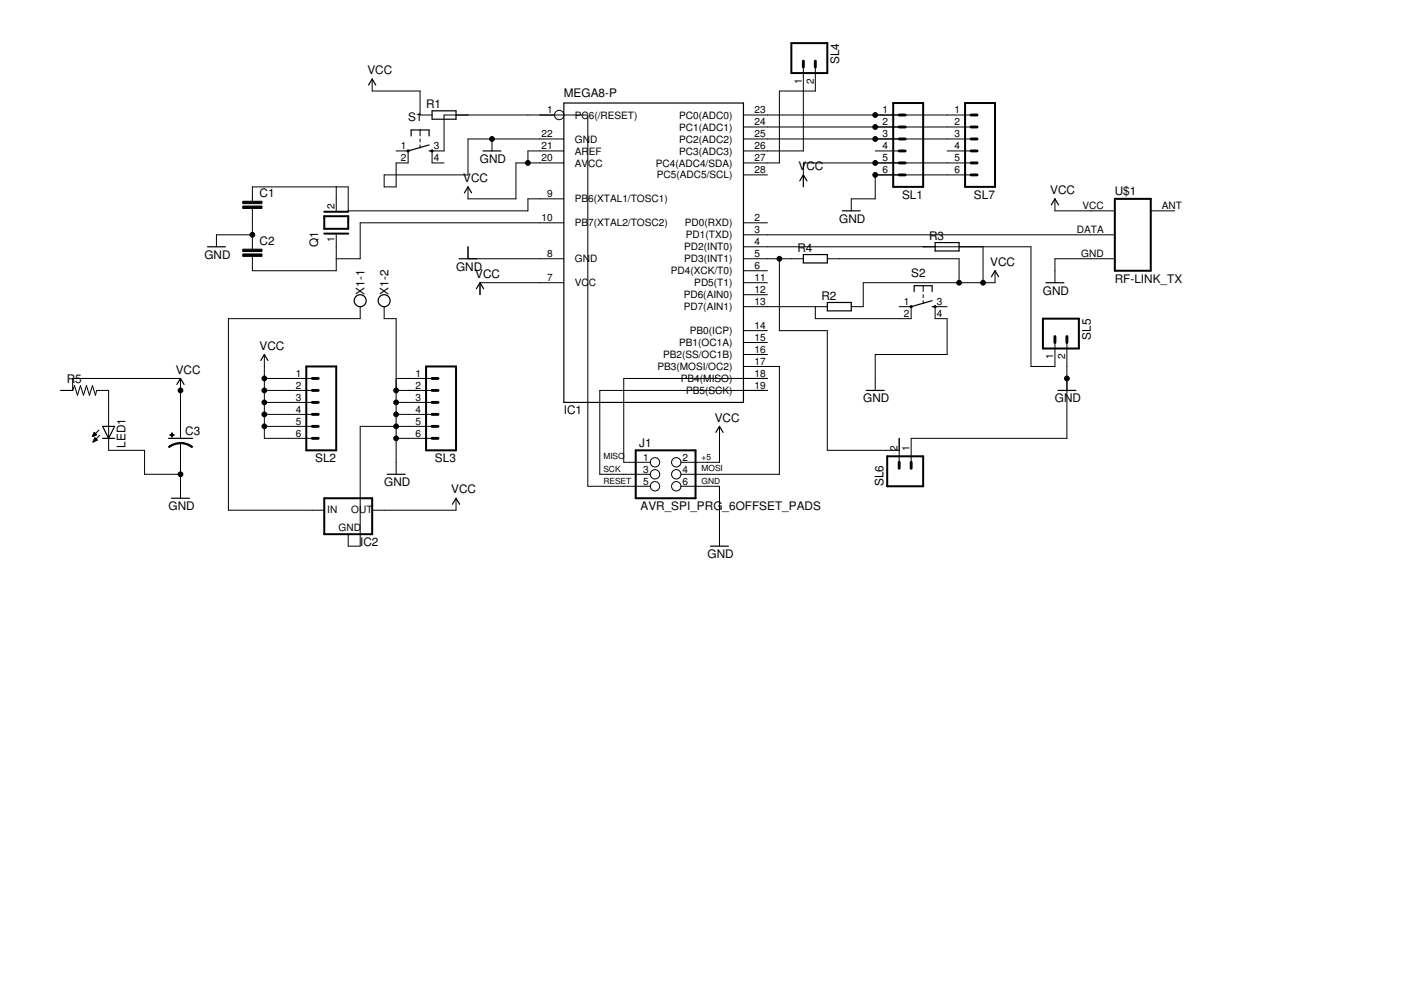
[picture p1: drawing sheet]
<svg xmlns="http://www.w3.org/2000/svg" width="297mm" height="210mm" viewBox="0 0 297 210" stroke-linecap="round" stroke-linejoin="round" font-family="sans-serif">
<g fill="#000" stroke="#000" stroke-width=".25">
<path d="M78.9 16.8l-.8 1.2zM78.9 16.8l.8 1.2zM86.5 32l4.5-1.3zM87.2 27.6v1.2zM87.2 27.6h1.9zM91 32h.6zM91 27.6v1.2zM89.1 27.6h1.9zM91.6 25.3h5.1zM91.6 23.5v1.8zM91.6 23.5h5.1zM96.7 23.5v1.8z"/>
<path d="M99.2 39.6l-.7 1.3zM102.4 32h3.8zM119.5 21.8h38.1zM157.6 21.8v63.5zM170.3 37.1l-.7 1.3zM170.3 37.1l.8 1.3zM44 52.3h3.8zM97.3 54.9h3.8zM99.2 39.6l.8 1.3zM101.8 59.9l-.8 1.3zM170.3 55.8h5.1zM170.3 54v1.8z"/>
<path d="M170.3 54h5.1zM175.4 54v1.8zM178.6 44.7h3.8zM198.3 53.2h5zM198.3 51.4v1.8zM198.3 51.4h5zM203.3 51.4v1.8zM211 57.4l-.8 1.3zM211 57.4l.7 1.3zM221.8 59.9h3.8zM223.7 42.2l-.8 1.2zM223.7 42.2l.7 1.2z"/>
<path d="M56 75.2l-.7 1.2zM56 75.2l.8 1.2zM101.8 59.9l.7 1.3zM175.4 65.9h5.1zM175.4 64.1v1.8zM175.4 64.1h5.1zM180.5 64.1v1.8zM193.2 65l4.4-1.2zM193.8 60.6v1.2zM193.8 60.6h1.9zM197.6 65h.7zM197.6 60.6v1.2z"/>
<path d="M195.7 60.6h1.9zM21.8 90.4l1.2 2.5zM21.8 92.9h1.2zM21.8 90.4h1.2zM24.3 90.4l-1.3 2.5zM23 92.9h1.3zM23 90.4h1.3zM35.7 92.9h5.1zM38.3 80.2l-.8 1.3zM38.3 80.2l.7 1.3zM119.5 21.8v63.5zM152.5 90.4l-.7 1.3z"/>
<path d="M152.5 90.4l.8 1.3zM119.5 85.3h38.1zM183.7 82.8h3.8zM224.3 82.8h3.8zM36.4 105.6h3.8zM82.1 100.6h3.8zM96.7 105.6l-.8 1.3zM96.7 105.6l.7 1.3zM150.6 115.8h3.9z"/>
</g>
<g fill="#000" stroke="#000" stroke-width=".21">
<path d="M78.9 16.8v2.5zM78.9 19.3h10.2zM89.1 19.3v5.1zM165.2 19.3v15.2zM170.3 14.2v5.1zM172.9 14.2v5.1zM165.2 19.3h7.7zM53.5 39.6v2.6zM53.5 39.6h17.8zM71.3 39.6v2.6zM71.3 39.6h2.5zM81.4 37.1v2.5z"/>
<path d="M81.4 39.6h2.6zM84 32h2.5zM84 34.5h2.5zM84 34.5v5.1zM86.5 32v2.5zM89.1 24.4h2.5zM89.1 29.5v.6zM89.1 30.7v.7zM89.1 27.6v1.2zM91.6 32v2.5zM91.6 32h2.5zM91.6 34.5h2.5z"/>
<path d="M94.1 24.4v7.6zM96.7 24.4h2.5zM99.2 24.4h12.7zM94.1 24.4h5.1zM99.2 29.5v7.6zM81.4 37.1h17.8zM104.3 29.5v2.5zM99.2 29.5h5.1zM109.4 34.5h2.5zM111.9 34.5h2.6zM111.9 32v2.5zM111.9 24.4h2.6z"/>
<path d="M114.5 29.5h5zM114.5 32h5zM114.5 34.5h5zM114.5 24.4h3.1zM111.9 32h2.6zM104.3 29.5h10.2zM114.5 24.4h10.1zM157.6 37.1h5.1zM157.6 34.5h5.1zM157.6 32h5.1zM157.6 29.5h5.1zM157.6 26.9h5.1z"/>
<path d="M157.6 24.4h5.1zM162.7 24.4h22.9zM162.7 26.9h22.9zM162.7 32h7.6zM162.7 29.5h22.9zM162.7 34.5h2.5zM170.3 37.1v2.5zM170.3 34.5v5.1zM170.3 19.3v12.7zM185.6 24.4h5zM185.6 26.9h5zM185.6 29.5h5z"/>
<path d="M185.6 32h5zM185.6 34.5h5zM185.6 37.1h5zM170.3 34.5h15.3zM185.6 34.5h15.2zM185.6 37.1h15.2zM185.6 24.4h15.2zM185.6 26.9h15.2zM185.6 29.5h15.2zM200.8 24.4h5.1zM200.8 26.9h5.1zM200.8 29.5h5.1z"/>
<path d="M200.8 32h5.1zM200.8 34.5h5.1zM200.8 37.1h5.1zM45.9 49.8v2.5zM53.5 44.7v2.5zM53.5 42.2v.5zM53.5 44.2v.5zM53.5 49.8v2.5zM53.5 54.9v2.5zM53.5 52.3v.5zM53.5 54.4v.5zM53.5 47.2v2.6z"/>
<path d="M45.9 49.8h7.6zM53.5 57.4h17.8zM71.3 42.2v2.5zM71.3 49.8v2.5zM71.3 52.3v2.6zM71.3 54.9v2.5zM73.8 39.6v5.1zM76.4 47.2v7.7zM71.3 54.9h5.1zM99.2 52.3v2.6zM99.2 39.6v2.6zM99.2 42.2h10.2z"/>
<path d="M101.8 59.9v2.6zM109.4 34.5v7.7zM111.9 42.2v2.5zM73.8 44.7h38.1zM114.5 47.2h5zM114.5 42.2h5zM114.5 54.9h5zM114.5 59.9h5zM101.8 59.9h12.7zM99.2 54.9h15.3zM76.4 47.2h38.1zM111.9 42.2h2.6z"/>
<path d="M157.6 59.9h5.1zM157.6 57.4h5.1zM157.6 54.9h5.1zM157.6 52.3h5.1zM157.6 49.8h5.1zM157.6 47.2h5.1zM162.7 49.8h68.6zM162.7 52.3h33zM162.7 54.9h2.5zM165.2 54.9h2.6zM165.2 54.9v15.2zM167.8 54.9h2.5z"/>
<path d="M175.4 54.9h2.5zM177.9 54.9h25.4zM180.5 42.2v2.5zM180.5 42.2h5.1zM183 59.9v5.1zM185.6 37.1v5.1zM195.7 52.3h2.6zM195.7 52.3h22.9zM203.3 54.9v5zM183 59.9h20.3zM203.3 52.3h2.6zM205.9 52.3h2.5z"/>
<path d="M208.4 52.3v7.6zM203.3 59.9h5.1zM211 57.4v2.5zM208.4 59.9h2.6zM218.6 52.3v25.4zM223.7 42.2v2.5zM223.7 57.4v2.5zM223.7 54.9v2.5zM231.3 54.9h5.1zM231.3 49.8h5.1zM231.3 44.7h5.1zM223.7 44.7h7.6z"/>
<path d="M223.7 54.9h7.6zM244 44.7h5.1zM48.4 67.6v40.6zM56 75.2v2.5zM76.4 65v2.6zM48.4 67.6h28zM81.4 65v2.6zM81.4 67.6h2.6zM84 67.6v15.2zM157.6 77.7h5.1zM157.6 75.2h5.1zM157.6 72.6h5.1z"/>
<path d="M157.6 70.1h5.1zM157.6 65h5.1zM157.6 62.5h5.1zM162.7 77.7h2.5zM162.7 65h10.2zM165.2 77.7v22.9zM165.2 70.1h10.2zM172.9 65h2.5zM172.9 65v2.6zM172.9 67.6h17.7zM175.4 70.1v25.4zM180.5 65h2.5z"/>
<path d="M185.6 75.2v5zM190.6 65h2.6zM190.6 67.6h2.6zM193.2 65v2.6zM195.7 62.5v.6zM195.7 63.8v.6zM195.7 60.6v1.2zM198.3 65v2.6zM198.3 65h2.5zM198.3 67.6h2.5zM200.8 67.6v7.6zM185.6 75.2h15.2z"/>
<path d="M218.6 77.7h5.1zM223.7 72.6v5.1zM226.2 72.6v5.1zM12.9 82.8h2.5zM15.8 81.8l-.4 1zM15.4 80.2v2.6zM15.4 80.2h22.9zM15.8 81.8l.6 2zM17.1 81.8l-.7 2zM17.1 81.8l.6 2zM18.3 81.8l-.6 2zM18.3 81.8l.7 2z"/>
<path d="M19.6 81.8l-.6 2zM20 91.7l-.4 .9zM19.6 81.8l.6 2zM19.6 92.5h.2zM19.7 92.4h.3zM20.1 92.8l-.4 .9zM19.7 92.3h.6zM19.8 92.1h.6zM19.8 93.6h.2zM19.8 92h.5zM19.8 93.5h.5zM19.9 91.9h.3z"/>
<path d="M19.9 93.3h.7zM19.9 91.8h.2zM19.9 93.2h.6zM20 91.7l.5 .5zM20 93.1h.4zM20 93h.3zM20.1 92.8l.5 .5zM20.5 82.8l-.3 1zM19.6 92.6l.9-.4zM19.7 93.7l.9-.4zM21 91.2l-1.4 1.4zM21.1 92.3l-1.4 1.4z"/>
<path d="M23 92.9v2.6zM23 87.9v2.5zM23 90.4v2.5zM20.5 82.8h2.5zM23 95.5h7.6zM23 82.8v5.1zM30.6 95.5v5.1zM38.3 94v1.5zM38.3 90.4v2.5zM38.3 95.5v2.5zM38.3 80.2v2.6zM38.3 82.8v7.6z"/>
<path d="M38.3 98v2.6zM56 77.7v2.5zM56 80.2v2.6zM56 82.8v2.5zM56 85.3v2.6zM56 87.9v2.5zM56 90.4v2.5zM61.1 80.2h5.1zM61.1 82.8h5.1zM61.1 85.3h5.1zM61.1 87.9h5.1zM61.1 90.4h5.1z"/>
<path d="M61.1 92.9h5.1zM56 80.2h5.1zM56 82.8h5.1zM56 85.3h5.1zM56 87.9h5.1zM56 92.9h5.1zM56 90.4h5.1zM76.4 90.4h7.6zM84 98v2.6zM84 92.9v5.1zM84 90.4v2.5zM84 87.9v2.5z"/>
<path d="M84 85.3v2.6zM84 82.8v2.5zM84 80.2v2.6zM86.5 80.2h5.1zM86.5 82.8h5.1zM86.5 85.3h5.1zM86.5 87.9h5.1zM86.5 90.4h5.1zM86.5 92.9h5.1zM84 92.9h2.5zM84 90.4h2.5zM84 87.9h2.5z"/>
<path d="M84 85.3h2.5zM84 80.2h2.5zM84 82.8h5.1zM127.2 82.8h35.5zM132.2 98h5.7zM132.2 80.2v17.8zM132.2 80.2h30.5zM144.4 98h5.6zM150 98h2.5zM152.5 90.4v2.5zM152.5 92.9v5.1zM157.6 82.8h5.1z"/>
<path d="M157.6 80.2h5.1zM175.4 95.5h15.2zM185.6 80.2v2.6zM190.6 92.9v5.1zM190.6 92.9v2.6zM193.2 92.9v5.1zM193.2 92.9h33zM226.2 80.2v2.6zM226.2 77.7v2.5zM226.2 80.2v12.7zM30.6 100.6h7.7zM38.3 103.1v2.5z"/>
<path d="M38.3 100.6v2.5zM48.4 108.2h17.8zM66.2 108.2h2.5zM73.8 113.3v2.5zM73.8 115.8h2.6zM76.4 90.4v25.4zM78.9 108.2h2.5zM81.4 108.2h15.3zM96.7 105.6v2.6zM124.6 24.4v78.7zM127.2 82.8v17.8zM132.2 100.6h5.7z"/>
<path d="M132.2 103.1h5.7zM124.6 103.1h7.6zM127.2 100.6h5zM144.4 100.6h5.6zM144.4 103.1h5.6zM150 103.1h2.5zM152.5 113.3v2.5zM152.5 103.1v10.2zM150 100.6h15.2z"/>
<path d="M35.7 94.7l1.2-.7 1.4-.2v.3l-1 .1-1.4 .7z" fill-rule="evenodd"/>
<path d="M38.3 93.8l1.3 .2 1.3 .7-.2 .2-1.4-.7-1-.1z" fill-rule="evenodd"/>
<circle cx="104.3" cy="29.5" r=".51"/>
<circle cx="111.9" cy="34.5" r=".51"/>
<circle cx="185.6" cy="24.4" r=".51"/>
<circle cx="185.6" cy="37.1" r=".51"/>
<circle cx="185.6" cy="26.9" r=".51"/>
<circle cx="185.6" cy="29.5" r=".51"/>
<circle cx="185.6" cy="34.5" r=".51"/>
<circle cx="53.5" cy="49.8" r=".51"/>
<circle cx="165.2" cy="54.9" r=".51"/>
<circle cx="203.3" cy="59.9" r=".51"/>
<circle cx="208.4" cy="59.9" r=".51"/>
<circle cx="38.3" cy="82.8" r=".51"/>
<circle cx="56" cy="80.2" r=".51"/>
<circle cx="56" cy="85.3" r=".51"/>
<circle cx="56" cy="82.8" r=".51"/>
<circle cx="56" cy="87.9" r=".51"/>
<circle cx="56" cy="90.4" r=".51"/>
<circle cx="84" cy="85.3" r=".51"/>
<circle cx="84" cy="82.8" r=".51"/>
<circle cx="84" cy="90.4" r=".51"/>
<circle cx="84" cy="87.9" r=".51"/>
<circle cx="84" cy="92.9" r=".51"/>
<circle cx="226.2" cy="80.2" r=".51"/>
<circle cx="38.3" cy="100.6" r=".51"/>
</g>
<g fill="none" stroke="#000" stroke-width=".21">
<circle cx="118.6" cy="24.4" r=".99"/>
<circle cx="138.9" cy="98" r=".99"/>
<circle cx="143.4" cy="98" r=".99"/>
<circle cx="138.9" cy="100.6" r=".99"/>
<circle cx="138.9" cy="103.1" r=".99"/>
<circle cx="143.4" cy="100.6" r=".99"/>
<circle cx="143.4" cy="103.1" r=".99"/>
</g>
<g fill="none" stroke="#000" stroke-width=".42">
<circle cx="86.5" cy="32" r=".13"/>
<circle cx="91.6" cy="32" r=".13"/>
<circle cx="193.2" cy="65" r=".13"/>
<circle cx="198.3" cy="65" r=".13"/>
</g>
<g fill="#000" stroke="#000" stroke-width=".42">
<path d="M167.8 9.1v6.4zM167.8 15.5h7.6zM167.8 9.1h7.6zM175.4 9.1v6.4zM189.4 21.8h6.3zM189.4 21.8v17.8zM195.7 21.8v17.8zM189.4 39.6h6.3zM204.6 21.8h6.4zM204.6 21.8v17.8zM211 21.8v17.8zM204.6 39.6h6.4z"/>
<path d="M68.7 45.8v2.7zM68.7 45.8h5.1zM68.7 48.5h5.1zM68.7 44.9h5.1zM68.7 49.5h5.1zM73.8 45.8v2.7zM236.4 42.2v15.2zM236.4 42.2h7.6zM236.4 57.4h7.6zM244 42.2v15.2zM64.9 77.7h6.4zM64.9 77.7v17.8z"/>
<path d="M90.3 77.7h6.4zM90.3 77.7v17.8zM221.1 67.6v6.3zM221.1 73.9h7.6zM221.1 67.6h7.6zM228.7 67.6v6.3zM71.3 77.7v17.8zM64.9 95.5h6.4zM96.7 77.7v17.8zM90.3 95.5h6.4zM134.8 95.5v10.1zM134.8 95.5h12.7z"/>
<path d="M195.7 96.8v6.3zM188.1 96.8h7.6zM68.7 113.3h10.2zM68.7 105.6v7.7zM78.9 105.6v7.7zM68.7 105.6h10.2zM134.8 105.6h12.7zM147.5 95.5v10.1zM188.1 103.1h7.6zM188.1 96.8v6.3z"/>
</g>
<g fill="#000" stroke="#000" stroke-width=".61">
<path d="M170.3 13v1.2zM172.9 13v1.2zM190.6 29.5h1.3zM190.6 26.9h1.3zM190.6 24.4h1.3zM190.6 34.5h1.3zM190.6 32h1.3zM190.6 37.1h1.3zM205.9 29.5h1.3zM205.9 26.9h1.3zM205.9 24.4h1.3zM205.9 34.5h1.3z"/>
<path d="M205.9 32h1.3zM205.9 37.1h1.3zM223.7 71.4v1.2zM226.2 71.4v1.2zM66.2 85.3h1.3zM66.2 82.8h1.3zM66.2 80.2h1.3zM66.2 90.4h1.3zM66.2 87.9h1.3zM66.2 92.9h1.3zM91.6 85.3h1.3zM91.6 82.8h1.3z"/>
<path d="M91.6 80.2h1.3zM91.6 90.4h1.3zM91.6 87.9h1.3zM91.6 92.9h1.3zM190.6 98v1.3zM193.2 98v1.3z"/>
</g>
<path d="M51.5 43.7h4v.5h-4zM51.5 42.7h4v.5h-4zM51.5 53.8h4v.6h-4zM51.5 52.8h4v.5h-4zM36 92.2h.9v.1h-.9zM36.4 91.8h.1v.9h-.1z" fill="#000" stroke="#000" stroke-width=".21"/>
<g fill="none" stroke="#000" stroke-width=".25">
<circle cx="76.4" cy="63.8" r="1.27"/>
<circle cx="81.4" cy="63.8" r="1.27"/>
</g>
<g font-size="2.5">
<text x="77.9" y="15.8">VCC</text>
<text x="178" y="13.6" transform="rotate(-90 178 13.6)">SL4</text>
<text x="90.3" y="22.9">R1</text>
<text x="119.5" y="20.6">MEGA8-P</text>
<text x="86.5" y="25.7">S1</text>
<text x="101.8" y="34.5">GND</text>
<text x="55" y="41.8">C1</text>
<text x="98.2" y="38.6">VCC</text>
<text x="169.3" y="36.1">V</text>
<text x="171" y="36.1">CC</text>
<text x="222.6" y="41.1">VCC</text>
<text x="236.4" y="41.4">U$1</text>
<text x="178" y="47.2">GND</text>
<text x="191.3" y="42.2">SL1</text>
<text x="206.5" y="42.2">SL7</text>
<text x="55" y="51.9">C2</text>
<text x="67.5" y="52.3" transform="rotate(-90 67.5 52.3)">Q1</text>
<text x="169.1" y="53.4">R4</text>
<text x="197" y="50.8">R3</text>
<text x="43.4" y="54.9">GND</text>
<text x="96.7" y="57.4">GND</text>
<text x="100.7" y="58.9">VCC</text>
<text x="193.2" y="58.7">S2</text>
<text x="209.9" y="56.4">VCC</text>
<text x="236.4" y="59.9">RF-LINK_TX</text>
<text x="77.3" y="62.5" transform="rotate(-90 77.3 62.5)">X1-1</text>
<text x="82.3" y="62.5" transform="rotate(-90 82.3 62.5)">X1-2</text>
<text x="174.1" y="63.5">R2</text>
<text x="221.1" y="62.5">GND</text>
<text x="55" y="74.2">VCC</text>
<text x="231.3" y="72" transform="rotate(-90 231.3 72)">SL5</text>
<text x="14.1" y="81.3">R</text>
<text x="15.9" y="81.3">5</text>
<text x="37.3" y="79.2">VCC</text>
<text x="119.5" y="87.9">IC1</text>
<text x="151.5" y="89.4">VCC</text>
<text x="183" y="85.3">GND</text>
<text x="223.7" y="85.3">GND</text>
<text x="26.6" y="95" transform="rotate(-90 26.6 95)">LED1</text>
<text x="39.3" y="92.3">C3</text>
<text x="135.5" y="94.7">J1</text>
<text x="66.8" y="98">SL2</text>
<text x="92.2" y="98">SL3</text>
<text x="81.4" y="103.1">GND</text>
<text x="95.7" y="104.6">VCC</text>
<text x="187.3" y="103.1" transform="rotate(-90 187.3 103.1)">SL6</text>
<text x="35.7" y="108.2">GND</text>
<text x="135.8" y="108.2">AVR_SPI_PRG</text>
<text x="153.2" y="108.2">_6OFFSET_PADS</text>
<text x="76.4" y="115.8">I</text>
<text x="77.1" y="115.8">C2</text>
<text x="150" y="118.3">GND</text>
</g>
<g font-size="2.1">
<text x="170" y="17.8" transform="rotate(-90 170 17.8)">1</text>
<text x="172.5" y="17.8" transform="rotate(-90 172.5 17.8)">2</text>
<text x="114.8" y="29.1">22</text>
<text x="116" y="24">1</text>
<text x="121.9" y="25.1">PC</text>
<text x="124.8" y="25.1">6(/RESET)</text>
<text x="144" y="27.7">PC1(ADC1)</text>
<text x="144" y="25.1">PC0(ADC0)</text>
<text x="160" y="29.1">25</text>
<text x="160" y="26.6">24</text>
<text x="160" y="24">23</text>
<text x="187.1" y="24">1</text>
<text x="187.1" y="26.6">2</text>
<text x="187.1" y="29.1">3</text>
<text x="202.4" y="24">1</text>
<text x="202.4" y="26.6">2</text>
<text x="202.4" y="29.1">3</text>
<text x="85" y="31.6">1</text>
<text x="85" y="34.2">2</text>
<text x="92" y="31.6">3</text>
<text x="92" y="34.2">4</text>
<text x="114.8" y="31.6">21</text>
<text x="114.8" y="34.2">20</text>
<text x="121.9" y="30.2">GN</text>
<text x="121.9" y="32.8">AR</text>
<text x="121.9" y="35.3">AV</text>
<text x="124.7" y="35.3">CC</text>
<text x="124.8" y="32.8">EF</text>
<text x="125.1" y="30.2">D</text>
<text x="139" y="35.3">PC4(ADC4/SDA)</text>
<text x="144" y="32.8">PC3(ADC3)</text>
<text x="144" y="30.2">PC2(ADC2)</text>
<text x="160" y="34.2">27</text>
<text x="160" y="31.6">26</text>
<text x="187.1" y="31.6">4</text>
<text x="187.1" y="34.2">5</text>
<text x="202.4" y="31.6">4</text>
<text x="202.4" y="34.2">5</text>
<text x="116" y="41.8">9</text>
<text x="139.3" y="37.8">PC5(ADC5/SCL)</text>
<text x="160" y="36.7">28</text>
<text x="187.1" y="36.7">6</text>
<text x="202.4" y="36.7">6</text>
<text x="70.9" y="44.3" transform="rotate(-90 70.9 44.3)">2</text>
<text x="114.8" y="46.9">10</text>
<text x="121.9" y="42.9">PB</text>
<text x="124.7" y="42.9">6(XTAL1/TOSC1)</text>
<text x="160" y="46.9">2</text>
<text x="229.5" y="44.3">VCC</text>
<text x="246.3" y="44.3">ANT</text>
<text x="70.9" y="51.3" transform="rotate(-90 70.9 51.3)">1</text>
<text x="121.9" y="48">PB</text>
<text x="124.7" y="48">7(XTAL2/TOSC2)</text>
<text x="145.1" y="53.1">PD2(INT0)</text>
<text x="145.2" y="48">PD0(RXD)</text>
<text x="145.4" y="50.5">PD1(TXD)</text>
<text x="160" y="52">4</text>
<text x="160" y="49.4">3</text>
<text x="228.3" y="49.4">DATA</text>
<text x="116" y="54.5">8</text>
<text x="116" y="59.6">7</text>
<text x="121.9" y="55.6">GN</text>
<text x="125.1" y="55.6">D</text>
<text x="142.2" y="58.2">PD4(XCK/T0)</text>
<text x="145.1" y="55.6">PD3(INT1)</text>
<text x="160" y="59.6">11</text>
<text x="160" y="57">6</text>
<text x="160" y="54.5">5</text>
<text x="229.3" y="54.5">GND</text>
<text x="121.9" y="60.7">VC</text>
<text x="124.8" y="60.7">C</text>
<text x="145" y="65.8">PD7(AIN1)</text>
<text x="145" y="63.2">PD6(AIN0)</text>
<text x="147.2" y="60.7">PD5(T1)</text>
<text x="160" y="64.7">13</text>
<text x="160" y="62.1">12</text>
<text x="191.6" y="64.7">1</text>
<text x="198.6" y="64.7">3</text>
<text x="146.3" y="70.9">PB0(ICP)</text>
<text x="160" y="69.7">14</text>
<text x="191.6" y="67.2">2</text>
<text x="198.6" y="67.2">4</text>
<text x="140.6" y="75.9">PB2(SS/OC1B)</text>
<text x="144" y="73.4">PB1(OC1A)</text>
<text x="160" y="77.4">17</text>
<text x="160" y="74.8">16</text>
<text x="160" y="72.3">15</text>
<text x="223.3" y="76.2" transform="rotate(-90 223.3 76.2)">1</text>
<text x="225.8" y="76.2" transform="rotate(-90 225.8 76.2)">2</text>
<text x="62.7" y="79.9">1</text>
<text x="62.7" y="82.4">2</text>
<text x="88.1" y="79.9">1</text>
<text x="88.1" y="82.4">2</text>
<text x="139.4" y="78.5">PB3(MOSI/OC2)</text>
<text x="144.4" y="81">PB4(MISO)</text>
<text x="145.5" y="83.6">PB5(SCK)</text>
<text x="160" y="82.4">19</text>
<text x="160" y="79.9">18</text>
<text x="62.7" y="85">3</text>
<text x="62.7" y="87.5">4</text>
<text x="88.1" y="85">3</text>
<text x="88.1" y="87.5">4</text>
<text x="62.7" y="90.1">5</text>
<text x="62.7" y="92.6">6</text>
<text x="88.1" y="90.1">5</text>
<text x="88.1" y="92.6">6</text>
<text x="190.3" y="95.7" transform="rotate(-90 190.3 95.7)">2</text>
<text x="192.8" y="95.7" transform="rotate(-90 192.8 95.7)">1</text>
<text x="136.3" y="97.7">1</text>
<text x="136.3" y="100.2">3</text>
<text x="144.7" y="97.7">2</text>
<text x="144.7" y="100.2">4</text>
<text x="136.3" y="102.7">5</text>
<text x="144.7" y="102.7">6</text>
<text x="69.4" y="108.8">IN</text>
<text x="71.8" y="112.5">GND</text>
<text x="74.5" y="108.8">OUT</text>
</g>
<g font-size="1.8">
<text x="127.9" y="100.1">SCK</text>
<text x="127.9" y="97.3">MISO</text>
<text x="148.7" y="99.9">MOSI</text>
<text x="148.7" y="97.5">+5</text>
<text x="127.9" y="102.6">RESET</text>
<text x="148.7" y="102.6">GND</text>
</g>
</svg>
